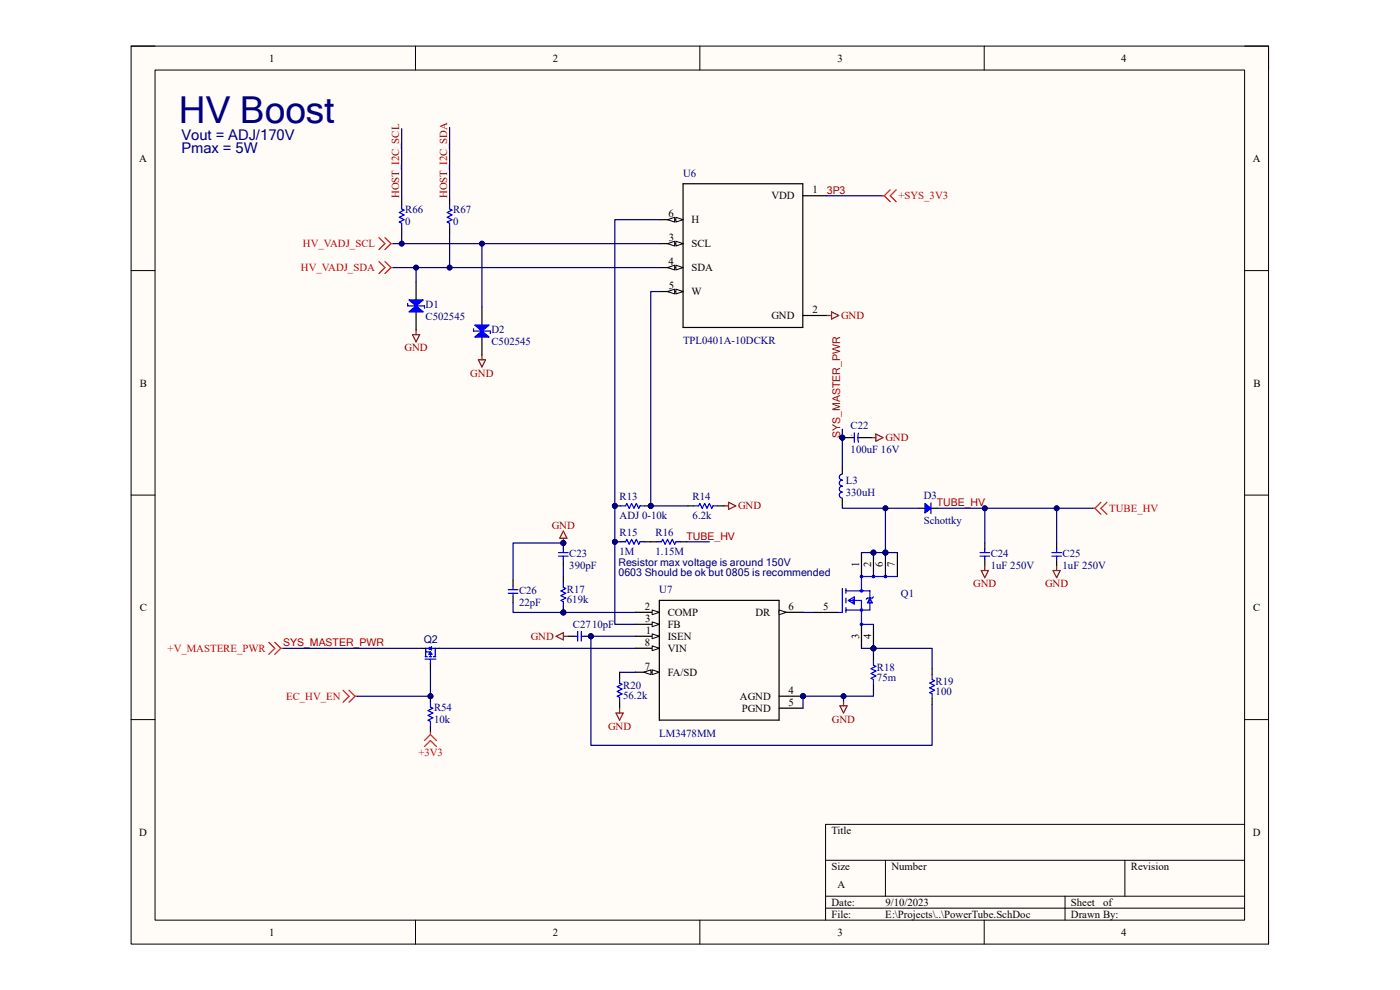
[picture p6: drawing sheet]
<svg xmlns="http://www.w3.org/2000/svg" width="297mm" height="210mm" viewBox="0 0 297 210" stroke-linecap="round" stroke-linejoin="round" font-family="sans-serif">
<path d="M27.8 9.8h241.3v190.5h-241.3z" fill-rule="evenodd" fill="#fffcf8"/>
<path d="M27.8 9.8h241.3v190.5h-241.3z" fill="none" stroke="#000" stroke-width=".21"/>
<path d="M32.9 14.9h231.1v180.3h-231.1z" fill-rule="evenodd" fill="#fffcf8"/>
<g fill="none" stroke="#000" stroke-width=".21">
<path d="M27.8 9.8h5.1M32.9 14.9h231.1v180.3h-231.1zM88.1 9.8v5.1M148.5 9.8v5.1M208.8 9.8v5.1M264 9.8h5.1v5.1M27.8 57.4h5.1M264 57.4h5.1M27.8 105h5.1M264 105h5.1M27.8 152.7h5.1M264 152.7h5.1"/>
<path d="M264 174.9h-88.9v20.3M88.1 195.2v5.1M148.5 195.2v5.1M175.1 182.5h88.9M175.1 190.1h88.9M175.1 192.7h88.9M187.8 182.5v7.6M208.8 195.2v5.1M225.9 190.1v5.1M238.6 182.5v7.6M269.1 195.2v5.1"/>
</g>
<circle cx="170.4" cy="147.7" r=".51" fill="#000080"/>
<circle cx="170.4" cy="147.7" r=".51" fill="none" stroke="#000080" stroke-width=".21"/>
<path d="M139.9 127.4h25.4v25.4h-25.4zM165.3 150.2h5.1M165.3 147.7h5.1" fill="none" stroke="#000" stroke-width=".25"/>
<circle cx="170.4" cy="147.7" r=".51" fill="#000080"/>
<circle cx="170.4" cy="147.7" r=".51" fill="none" stroke="#000080" stroke-width=".21"/>
<path d="M165.3 129.9h5.1" fill="none" stroke="#000" stroke-width=".25"/>
<path d="M165.3 129.4l1.5 .5-1.5 .5z" fill="#f8fcff"/>
<path d="M165.3 129.4l1.5 .5-1.5 .5z" fill="none" stroke="#000" stroke-width=".21"/>
<path d="M134.8 142.6h5.1" fill="none" stroke="#000" stroke-width=".25"/>
<path d="M138.4 142.1l1.5 .5-1.5 .5z" fill="#f8fcff"/>
<path d="M138.4 142.1l1.5 .5-1.5 .5z" fill="none" stroke="#000" stroke-width=".21"/>
<path d="M136.6 142.6l1.5-.5v1z" fill="#f8fcff"/>
<path d="M136.6 142.6l1.5-.5v1z" fill="none" stroke="#000" stroke-width=".21"/>
<path d="M134.8 137.5h5.1" fill="none" stroke="#000" stroke-width=".25"/>
<path d="M138.4 137l1.5 .5-1.5 .5z" fill="#f8fcff"/>
<path d="M138.4 137l1.5 .5-1.5 .5z" fill="none" stroke="#000" stroke-width=".21"/>
<path d="M134.8 135h5.1" fill="none" stroke="#000" stroke-width=".25"/>
<path d="M138.4 134.5l1.5 .5-1.5 .5z" fill="#f8fcff"/>
<path d="M138.4 134.5l1.5 .5-1.5 .5z" fill="none" stroke="#000" stroke-width=".21"/>
<path d="M134.8 132.4h5.1" fill="none" stroke="#000" stroke-width=".25"/>
<path d="M138.4 131.9l1.5 .5-1.5 .5z" fill="#f8fcff"/>
<path d="M138.4 131.9l1.5 .5-1.5 .5z" fill="none" stroke="#000" stroke-width=".21"/>
<path d="M134.8 129.9h5.1" fill="none" stroke="#000" stroke-width=".25"/>
<path d="M138.4 129.4l1.5 .5-1.5 .5z" fill="#f8fcff"/>
<path d="M138.4 129.4l1.5 .5-1.5 .5z" fill="none" stroke="#000" stroke-width=".21"/>
<circle cx="119.5" cy="129.9" r=".51" fill="#000080"/>
<circle cx="119.5" cy="129.9" r=".51" fill="none" stroke="#000080" stroke-width=".21"/>
<path d="M119.5 128.7v1.2" fill="none" stroke="#000" stroke-width=".25"/>
<circle cx="119.5" cy="129.9" r=".51" fill="#000080"/>
<circle cx="119.5" cy="129.9" r=".51" fill="none" stroke="#000080" stroke-width=".21"/>
<path d="M119.5 122.3v1.3" fill="none" stroke="#000" stroke-width=".25"/>
<path d="M119.5 123.6v1l.5 .2-1 .5 1 .6-1 .5 1 .5-1 .5 .5 .2v1.1" fill="none" stroke="#00f" stroke-width=".25"/>
<circle cx="119.5" cy="115.2" r=".51" fill="#000080"/>
<circle cx="119.5" cy="115.2" r=".51" fill="none" stroke="#000080" stroke-width=".21"/>
<path d="M119.5 115.2v1.3M119.5 118.7v1.3" fill="none" stroke="#000" stroke-width=".25"/>
<circle cx="119.5" cy="115.2" r=".51" fill="#000080"/>
<circle cx="119.5" cy="115.2" r=".51" fill="none" stroke="#000080" stroke-width=".21"/>
<path d="M118.5 117.2h2M118.5 118h2M119.5 116.5v.7M119.5 118v.7M107.8 125.1h2.1M107.8 125.9h2.1M108.8 124.3v.8M108.8 125.9v.7" fill="none" stroke="#00f" stroke-width=".25"/>
<path d="M108.8 123.1v1.2M108.8 126.6v1.3" fill="none" stroke="#000" stroke-width=".25"/>
<path d="M119.5 112.6l.8 1.6h-1.5zM119.5 114.2v1" fill="none" stroke="#800000" stroke-width=".25"/>
<circle cx="119.5" cy="115.2" r=".51" fill="#000080"/>
<circle cx="119.5" cy="115.2" r=".51" fill="none" stroke="#000080" stroke-width=".21"/>
<path d="M185.3 138.8v1.3M131.5 142.6v1.3M131.5 149v1.2M185.3 145.2v1.2M197.7 141.9v1.2M197.7 148.2v1.3" fill="none" stroke="#000" stroke-width=".25"/>
<path d="M131.5 143.9v1l.5 .3-1.1 .5 1.1 .5-1.1 .5 1.1 .5-1.1 .5 .6 .3v1M185.3 140.1v1l.5 .3-1 .5 1 .5-1 .5 1 .5-1 .5 .5 .2v1.1M197.7 143.1v1l.6 .3-1.1 .5 1.1 .5-1.1 .5 1.1 .5-1.1 .5 .5 .3v1" fill="none" stroke="#00f" stroke-width=".25"/>
<path d="M130.7 151.3h1.5l-.7 1.5zM131.5 150.2v1.1M178.2 149.7h1.5l-.7 1.6zM179 148.7v1" fill="none" stroke="#800000" stroke-width=".25"/>
<circle cx="125.4" cy="135" r=".51" fill="#000080"/>
<circle cx="125.4" cy="135" r=".51" fill="none" stroke="#000080" stroke-width=".21"/>
<path d="M124.1 135h1.3" fill="none" stroke="#000" stroke-width=".25"/>
<circle cx="125.4" cy="135" r=".51" fill="#000080"/>
<circle cx="125.4" cy="135" r=".51" fill="none" stroke="#000080" stroke-width=".21"/>
<path d="M178.7 99.2v1.3M178.7 105.8v1.3M120.5 135h1.3" fill="none" stroke="#000" stroke-width=".25"/>
<path d="M178.7 100.6a.63 .63 0 0 0-.6 .6 .63 .63 0 0 0 .6 .7 .64 .64 0 0 0-.6 .6 .64 .64 0 0 0 .6 .6 .63 .63 0 0 0-.6 .7 .63 .63 0 0 0 .6 .6 .63 .63 0 0 0-.6 .6 .63 .63 0 0 0 .6 .7M121.8 135h.8M122.6 134v2M123.3 134v2M123.3 135h.8" fill="none" stroke="#00f" stroke-width=".25"/>
<path d="M118 135l1.5-.8v1.5zM119.5 135h1" fill="none" stroke="#800000" stroke-width=".25"/>
<circle cx="178.7" cy="92.8" r=".51" fill="#000080"/>
<circle cx="178.7" cy="92.8" r=".51" fill="none" stroke="#000080" stroke-width=".21"/>
<path d="M195 107.8h1.2M197.5 107.8h1.3" fill="none" stroke="#000" stroke-width=".25"/>
<path d="M196.2 106.8l1.3 1-1.3 1z" fill="#00f"/>
<path d="M196.2 106.8l1.3 1-1.3 1zM197.5 106.7v2.3" fill="none" stroke="#00f" stroke-width=".25"/>
<path d="M231.8 107.8h.5M232.3 107.8l1.3 1.3M233.6 106.6l-1.3 1.2M234.8 106.6l-1.2 1.2 1.2 1.3" fill="none" stroke="#f00" stroke-width=".25"/>
<circle cx="130.4" cy="114.9" r=".51" fill="#000080"/>
<circle cx="130.4" cy="114.9" r=".51" fill="none" stroke="#000080" stroke-width=".21"/>
<path d="M130.4 114.9h1.3" fill="none" stroke="#000" stroke-width=".25"/>
<circle cx="130.4" cy="114.9" r=".51" fill="#000080"/>
<circle cx="130.4" cy="114.9" r=".51" fill="none" stroke="#000080" stroke-width=".21"/>
<path d="M144.9 39h25.4v30.5h-25.4zM170.3 41.5h5.1M139.8 61.8h5.1M170.3 66.9h5.1M136.8 114.9h1.3M145.9 107.3h1.3M152.3 107.3h1.2" fill="none" stroke="#000" stroke-width=".25"/>
<path d="M131.7 114.9h1l.3-.5 .5 1 .5-1 .5 1 .5-1 .5 1 .3-.5h1M147.2 107.3h1l.3-.5 .5 1 .5-1 .5 1 .5-1 .5 1 .3-.5h1" fill="none" stroke="#00f" stroke-width=".25"/>
<path d="M153.5 107.3h1.1M154.6 106.6l1.5 .7-1.5 .8z" fill="none" stroke="#800000" stroke-width=".25"/>
<path d="M143.4 61.3l1.5 .5-1.5 .6z" fill="#f8fcff"/>
<path d="M143.4 61.3l1.5 .5-1.5 .6z" fill="none" stroke="#000" stroke-width=".21"/>
<path d="M141.6 61.8l1.5-.5v1.1z" fill="#f8fcff"/>
<path d="M141.6 61.8l1.5-.5v1.1z" fill="none" stroke="#000" stroke-width=".21"/>
<path d="M139.8 56.8h5.1" fill="none" stroke="#000" stroke-width=".25"/>
<path d="M143.4 56.3l1.5 .5-1.5 .5z" fill="#f8fcff"/>
<path d="M143.4 56.3l1.5 .5-1.5 .5z" fill="none" stroke="#000" stroke-width=".21"/>
<path d="M141.6 56.8l1.5-.5v1z" fill="#f8fcff"/>
<path d="M141.6 56.8l1.5-.5v1z" fill="none" stroke="#000" stroke-width=".21"/>
<path d="M139.8 51.7h5.1" fill="none" stroke="#000" stroke-width=".25"/>
<path d="M143.4 51.2l1.5 .5-1.5 .5z" fill="#f8fcff"/>
<path d="M143.4 51.2l1.5 .5-1.5 .5z" fill="none" stroke="#000" stroke-width=".21"/>
<path d="M141.6 51.7l1.5-.5v1z" fill="#f8fcff"/>
<path d="M141.6 51.7l1.5-.5v1z" fill="none" stroke="#000" stroke-width=".21"/>
<path d="M139.8 46.6h5.1" fill="none" stroke="#000" stroke-width=".25"/>
<path d="M143.4 46.1l1.5 .5-1.5 .5z" fill="#f8fcff"/>
<path d="M143.4 46.1l1.5 .5-1.5 .5z" fill="none" stroke="#000" stroke-width=".21"/>
<path d="M141.6 46.6l1.5-.5v1z" fill="#f8fcff"/>
<path d="M141.6 46.6l1.5-.5v1z" fill="none" stroke="#000" stroke-width=".21"/>
<circle cx="130.4" cy="107.3" r=".51" fill="#000080"/>
<circle cx="130.4" cy="107.3" r=".51" fill="none" stroke="#000080" stroke-width=".21"/>
<circle cx="138.1" cy="107.3" r=".51" fill="#000080"/>
<circle cx="138.1" cy="107.3" r=".51" fill="none" stroke="#000080" stroke-width=".21"/>
<path d="M130.4 107.3h1.3" fill="none" stroke="#000" stroke-width=".25"/>
<circle cx="130.4" cy="107.3" r=".51" fill="#000080"/>
<circle cx="130.4" cy="107.3" r=".51" fill="none" stroke="#000080" stroke-width=".21"/>
<path d="M136.8 107.3h1.3" fill="none" stroke="#000" stroke-width=".25"/>
<circle cx="138.1" cy="107.3" r=".51" fill="#000080"/>
<circle cx="138.1" cy="107.3" r=".51" fill="none" stroke="#000080" stroke-width=".21"/>
<path d="M131.7 107.3h1l.3-.5 .5 1 .5-1 .5 1 .5-1 .5 1 .3-.5h1M139.3 114.9h1l.3-.5 .5 1 .5-1 .5 1 .5-1 .5 1 .3-.5h1" fill="none" stroke="#00f" stroke-width=".25"/>
<path d="M80.4 50.4l1.3 1.3-1.3 1.3M80.4 55.5l1.3 1.3-1.3 1.2M81.7 50.4l1.2 1.3M81.7 55.5l1.2 1.3M82.9 51.7l-1.2 1.3M82.9 51.7h.5M82.9 56.8l-1.2 1.2M82.9 56.8h.5" fill="none" stroke="#f00" stroke-width=".25"/>
<path d="M175.4 66.9h1M176.4 66.2l1.5 .7-1.5 .8z" fill="none" stroke="#800000" stroke-width=".25"/>
<path d="M138.1 114.9h1.2M144.4 114.9h1.3" fill="none" stroke="#000" stroke-width=".25"/>
<circle cx="185.3" cy="117.2" r=".51" fill="#000080"/>
<circle cx="185.3" cy="117.2" r=".51" fill="none" stroke="#000080" stroke-width=".21"/>
<circle cx="185.3" cy="137.5" r=".51" fill="#000080"/>
<circle cx="185.3" cy="137.5" r=".51" fill="none" stroke="#000080" stroke-width=".21"/>
<circle cx="187.8" cy="117.2" r=".51" fill="#000080"/>
<circle cx="187.8" cy="117.2" r=".51" fill="none" stroke="#000080" stroke-width=".21"/>
<g fill="none" stroke="#00f" stroke-width=".25">
<path d="M178.7 124.8v5.1h-1M179.5 124.8v1.1M179.5 126.9v1M179.5 128.9v1M179.5 125.3h5v4.1h-5M180 127.4l1.2-.8v1.5zM180.2 127.4h2.6v5.1h2.5M181 127.1v.8M184.5 126.9l.5 1h-1zM185.3 126.6l-.3 .3h-1l-.2 .2M190.4 122.3h-7.6v3"/>
<circle cx="182.8" cy="129.4" r=".25"/>
<circle cx="182.8" cy="125.3" r=".25"/>
<circle cx="182.8" cy="122.3" r=".25"/>
<circle cx="182.8" cy="132.5" r=".25"/>
<circle cx="185.3" cy="122.3" r=".25"/>
<circle cx="187.8" cy="122.3" r=".25"/>
</g>
<path d="M182.8 117.2v5.1M185.3 117.2v5.1M172.6 129.9h5.1M182.8 132.5v5" fill="none" stroke="#000" stroke-width=".25"/>
<circle cx="185.3" cy="117.2" r=".51" fill="#000080"/>
<circle cx="185.3" cy="117.2" r=".51" fill="none" stroke="#000080" stroke-width=".21"/>
<path d="M185.3 132.5v5" fill="none" stroke="#000" stroke-width=".25"/>
<circle cx="185.3" cy="137.5" r=".51" fill="#000080"/>
<circle cx="185.3" cy="137.5" r=".51" fill="none" stroke="#000080" stroke-width=".21"/>
<path d="M187.8 117.2v5.1" fill="none" stroke="#000" stroke-width=".25"/>
<circle cx="187.8" cy="117.2" r=".51" fill="#000080"/>
<circle cx="187.8" cy="117.2" r=".51" fill="none" stroke="#000080" stroke-width=".21"/>
<path d="M190.4 117.2v5.1" fill="none" stroke="#000" stroke-width=".25"/>
<path d="M184.8 92.8h1M185.8 92.1l1.5 .7-1.5 .8z" fill="none" stroke="#800000" stroke-width=".25"/>
<circle cx="178.7" cy="92.8" r=".51" fill="#000080"/>
<circle cx="178.7" cy="92.8" r=".51" fill="none" stroke="#000080" stroke-width=".21"/>
<path d="M178.7 92.8h2.5" fill="none" stroke="#000" stroke-width=".25"/>
<circle cx="178.7" cy="92.8" r=".51" fill="#000080"/>
<circle cx="178.7" cy="92.8" r=".51" fill="none" stroke="#000080" stroke-width=".21"/>
<path d="M102.2 65.2v3.8M102.2 71.5v3.8M182.3 92.8h2.5" fill="none" stroke="#000" stroke-width=".25"/>
<path d="M181.2 91.8v2.1M182 92.8l.1 1M182 92.8h.3M182.1 91.9l-.1 .9" fill="none" stroke="#00f" stroke-width=".25"/>
<path d="M187.1 41.5h.5M187.6 41.5l1.3 1.3M188.9 40.3l-1.3 1.2M190.1 40.3l-1.2 1.2 1.2 1.3" fill="none" stroke="#f00" stroke-width=".25"/>
<path d="M100.7 71.5l1.5-1.3 1.6 1.3z" fill="#00f"/>
<path d="M100.7 71.5l1.5-1.3 1.6 1.3z" fill="none" stroke="#00f" stroke-width=".25"/>
<path d="M100.7 69h3.1l-1.6 1.2z" fill="#00f"/>
<path d="M100.5 69.7v.5h3.5v.5M100.7 69h3.1l-1.6 1.2z" fill="none" stroke="#00f" stroke-width=".25"/>
<path d="M87.5 71h1.5l-.7 1.5zM88.3 70v1M101.5 76.3h1.5l-.8 1.6zM102.2 75.3v1" fill="none" stroke="#800000" stroke-width=".25"/>
<path d="M88.3 59.8v3.8M88.3 66.2v3.8" fill="none" stroke="#000" stroke-width=".25"/>
<path d="M86.7 66.2l1.6-1.3 1.5 1.3z" fill="#00f"/>
<path d="M86.7 66.2l1.6-1.3 1.5 1.3z" fill="none" stroke="#00f" stroke-width=".25"/>
<path d="M86.7 63.6h3.1l-1.5 1.3z" fill="#00f"/>
<path d="M86.5 64.4v.5h3.5v.5M86.7 63.6h3.1l-1.5 1.3zM207.9 117.2h2M207.9 118h2M208.9 116.5v.7M208.9 118v.7M223.1 117.2h2.1M223.1 118h2.1M224.2 116.5v.7M224.2 118v.7" fill="none" stroke="#00f" stroke-width=".25"/>
<path d="M72.8 146.4l1.2 1.3-1.2 1.3M74 146.4l1.3 1.3M75.3 147.7l-1.3 1.3M75.3 147.7h.5" fill="none" stroke="#f00" stroke-width=".25"/>
<path d="M208.9 115.2v1.3M208.9 118.7v1.3M224.2 115.2v1.3M224.2 118.7v1.3" fill="none" stroke="#000" stroke-width=".25"/>
<path d="M208.2 121h1.5l-.8 1.6zM208.9 120v1M223.4 121h1.5l-.7 1.6zM224.2 120v1" fill="none" stroke="#800000" stroke-width=".25"/>
<circle cx="91.3" cy="147.7" r=".51" fill="#000080"/>
<circle cx="91.3" cy="147.7" r=".51" fill="none" stroke="#000080" stroke-width=".21"/>
<path d="M91.3 147.7v1.3" fill="none" stroke="#000" stroke-width=".25"/>
<circle cx="91.3" cy="147.7" r=".51" fill="#000080"/>
<circle cx="91.3" cy="147.7" r=".51" fill="none" stroke="#000080" stroke-width=".21"/>
<path d="M85.2 42v1.3M85.2 48.4v1.3M95.4 42v1.3M95.4 48.4v1.3M91.3 154.1v1.2" fill="none" stroke="#000" stroke-width=".25"/>
<path d="M85.2 43.3v1l.5 .3-1 .5 1 .5-1 .5 1 .5-1 .5 .5 .3v1M95.4 43.3v1l.5 .3-1 .5 1 .5-1 .5 1 .5-1 .5 .5 .3v1M91.3 149v1l.5 .2-1 .5 1 .6-1 .5 1 .5-1 .5 .5 .2v1.1" fill="none" stroke="#00f" stroke-width=".25"/>
<path d="M134.8 129.9h-15.3" fill="none" stroke="#000080" stroke-width=".25"/>
<circle cx="119.5" cy="129.9" r=".51" fill="#000080"/>
<circle cx="119.5" cy="129.9" r=".51" fill="none" stroke="#000080" stroke-width=".21"/>
<path d="M108.8 127.9v2h10.7M119.5 120v2.3" fill="none" stroke="#000080" stroke-width=".25"/>
<circle cx="119.5" cy="129.9" r=".51" fill="#000080"/>
<circle cx="119.5" cy="129.9" r=".51" fill="none" stroke="#000080" stroke-width=".21"/>
<path d="M119.5 115.2h-10.7v7.9" fill="none" stroke="#000080" stroke-width=".25"/>
<circle cx="119.5" cy="115.2" r=".51" fill="#000080"/>
<circle cx="119.5" cy="115.2" r=".51" fill="none" stroke="#000080" stroke-width=".21"/>
<path d="M170.4 147.7v2.5" fill="none" stroke="#000080" stroke-width=".25"/>
<circle cx="170.4" cy="147.7" r=".51" fill="#000080"/>
<circle cx="170.4" cy="147.7" r=".51" fill="none" stroke="#000080" stroke-width=".21"/>
<path d="M134.8 142.6h-3.3M170.4 147.7h8.6v1" fill="none" stroke="#000080" stroke-width=".25"/>
<circle cx="170.4" cy="147.7" r=".51" fill="#000080"/>
<circle cx="170.4" cy="147.7" r=".51" fill="none" stroke="#000080" stroke-width=".21"/>
<circle cx="179" cy="147.7" r=".51" fill="#000080"/>
<circle cx="179" cy="147.7" r=".51" fill="none" stroke="#000080" stroke-width=".21"/>
<path d="M185.3 146.4v1.3h-6.3" fill="none" stroke="#000080" stroke-width=".25"/>
<circle cx="179" cy="147.7" r=".51" fill="#000080"/>
<circle cx="179" cy="147.7" r=".51" fill="none" stroke="#000080" stroke-width=".21"/>
<path d="M139.8 46.6h-9.4v85.8h4.4" fill="none" stroke="#000080" stroke-width=".25"/>
<circle cx="130.4" cy="114.9" r=".51" fill="#000080"/>
<circle cx="130.4" cy="114.9" r=".51" fill="none" stroke="#000080" stroke-width=".21"/>
<circle cx="130.4" cy="107.3" r=".51" fill="#000080"/>
<circle cx="130.4" cy="107.3" r=".51" fill="none" stroke="#000080" stroke-width=".21"/>
<path d="M138.1 107.3h7.8" fill="none" stroke="#000080" stroke-width=".25"/>
<circle cx="138.1" cy="107.3" r=".51" fill="#000080"/>
<circle cx="138.1" cy="107.3" r=".51" fill="none" stroke="#000080" stroke-width=".21"/>
<path d="M139.8 61.8h-1.7v45.5" fill="none" stroke="#000080" stroke-width=".25"/>
<circle cx="138.1" cy="107.3" r=".51" fill="#000080"/>
<circle cx="138.1" cy="107.3" r=".51" fill="none" stroke="#000080" stroke-width=".21"/>
<path d="M175.4 41.5h11.7M91.3 141.9v5.8h-15.5" fill="none" stroke="#000080" stroke-width=".25"/>
<circle cx="91.3" cy="147.7" r=".51" fill="#000080"/>
<circle cx="91.3" cy="147.7" r=".51" fill="none" stroke="#000080" stroke-width=".21"/>
<path d="M145.7 114.9h4.8M125.4 135h9.4M170.4 129.9h2.2" fill="none" stroke="#000080" stroke-width=".25"/>
<circle cx="125.4" cy="135" r=".51" fill="#000080"/>
<circle cx="125.4" cy="135" r=".51" fill="none" stroke="#000080" stroke-width=".21"/>
<path d="M125.4 135v23.1h72.3v-8.6" fill="none" stroke="#000080" stroke-width=".25"/>
<circle cx="125.4" cy="135" r=".51" fill="#000080"/>
<circle cx="125.4" cy="135" r=".51" fill="none" stroke="#000080" stroke-width=".21"/>
<path d="M102.2 51.7v13.5" fill="none" stroke="#000080" stroke-width=".25"/>
<circle cx="102.2" cy="51.7" r=".51" fill="#000080"/>
<circle cx="102.2" cy="51.7" r=".51" fill="none" stroke="#000080" stroke-width=".21"/>
<path d="M88.3 56.8v3" fill="none" stroke="#000080" stroke-width=".25"/>
<circle cx="88.3" cy="56.8" r=".51" fill="#000080"/>
<circle cx="88.3" cy="56.8" r=".51" fill="none" stroke="#000080" stroke-width=".21"/>
<path d="M178.7 91.1v8.1" fill="none" stroke="#000080" stroke-width=".25"/>
<circle cx="178.7" cy="92.8" r=".51" fill="#000080"/>
<circle cx="178.7" cy="92.8" r=".51" fill="none" stroke="#000080" stroke-width=".21"/>
<path d="M208.9 107.8v7.4" fill="none" stroke="#000080" stroke-width=".25"/>
<circle cx="208.9" cy="107.8" r=".51" fill="#000080"/>
<circle cx="208.9" cy="107.8" r=".51" fill="none" stroke="#000080" stroke-width=".21"/>
<path d="M182.8 117.2h7.6" fill="none" stroke="#000080" stroke-width=".25"/>
<circle cx="185.3" cy="117.2" r=".51" fill="#000080"/>
<circle cx="185.3" cy="117.2" r=".51" fill="none" stroke="#000080" stroke-width=".21"/>
<circle cx="187.8" cy="117.2" r=".51" fill="#000080"/>
<circle cx="187.8" cy="117.2" r=".51" fill="none" stroke="#000080" stroke-width=".21"/>
<path d="M182.8 137.5h2.5" fill="none" stroke="#000080" stroke-width=".25"/>
<circle cx="185.3" cy="137.5" r=".51" fill="#000080"/>
<circle cx="185.3" cy="137.5" r=".51" fill="none" stroke="#000080" stroke-width=".21"/>
<path d="M185.3 137.5v1.3" fill="none" stroke="#000080" stroke-width=".25"/>
<circle cx="185.3" cy="137.5" r=".51" fill="#000080"/>
<circle cx="185.3" cy="137.5" r=".51" fill="none" stroke="#000080" stroke-width=".21"/>
<path d="M185.3 137.5h12.4v4.4" fill="none" stroke="#000080" stroke-width=".25"/>
<circle cx="185.3" cy="137.5" r=".51" fill="#000080"/>
<circle cx="185.3" cy="137.5" r=".51" fill="none" stroke="#000080" stroke-width=".21"/>
<path d="M187.8 107.8v9.4" fill="none" stroke="#000080" stroke-width=".25"/>
<circle cx="187.8" cy="107.8" r=".51" fill="#000080"/>
<circle cx="187.8" cy="107.8" r=".51" fill="none" stroke="#000080" stroke-width=".21"/>
<circle cx="187.8" cy="117.2" r=".51" fill="#000080"/>
<circle cx="187.8" cy="117.2" r=".51" fill="none" stroke="#000080" stroke-width=".21"/>
<path d="M178.7 107.1v.7h16.3" fill="none" stroke="#000080" stroke-width=".25"/>
<circle cx="187.8" cy="107.8" r=".51" fill="#000080"/>
<circle cx="187.8" cy="107.8" r=".51" fill="none" stroke="#000080" stroke-width=".21"/>
<path d="M198.8 107.8h33" fill="none" stroke="#000080" stroke-width=".25"/>
<circle cx="208.9" cy="107.8" r=".51" fill="#000080"/>
<circle cx="208.9" cy="107.8" r=".51" fill="none" stroke="#000080" stroke-width=".21"/>
<circle cx="224.2" cy="107.8" r=".51" fill="#000080"/>
<circle cx="224.2" cy="107.8" r=".51" fill="none" stroke="#000080" stroke-width=".21"/>
<path d="M224.2 107.8v7.4" fill="none" stroke="#000080" stroke-width=".25"/>
<circle cx="224.2" cy="107.8" r=".51" fill="#000080"/>
<circle cx="224.2" cy="107.8" r=".51" fill="none" stroke="#000080" stroke-width=".21"/>
<path d="M83.4 56.8h56.4" fill="none" stroke="#000080" stroke-width=".25"/>
<circle cx="88.3" cy="56.8" r=".51" fill="#000080"/>
<circle cx="88.3" cy="56.8" r=".51" fill="none" stroke="#000080" stroke-width=".21"/>
<circle cx="95.4" cy="56.8" r=".51" fill="#000080"/>
<circle cx="95.4" cy="56.8" r=".51" fill="none" stroke="#000080" stroke-width=".21"/>
<path d="M85.2 49.7v2" fill="none" stroke="#000080" stroke-width=".25"/>
<circle cx="85.2" cy="51.7" r=".51" fill="#000080"/>
<circle cx="85.2" cy="51.7" r=".51" fill="none" stroke="#000080" stroke-width=".21"/>
<path d="M83.4 51.7h56.4" fill="none" stroke="#000080" stroke-width=".25"/>
<circle cx="85.2" cy="51.7" r=".51" fill="#000080"/>
<circle cx="85.2" cy="51.7" r=".51" fill="none" stroke="#000080" stroke-width=".21"/>
<circle cx="102.2" cy="51.7" r=".51" fill="#000080"/>
<circle cx="102.2" cy="51.7" r=".51" fill="none" stroke="#000080" stroke-width=".21"/>
<path d="M95.4 49.7v7.1" fill="none" stroke="#000080" stroke-width=".25"/>
<circle cx="95.4" cy="56.8" r=".51" fill="#000080"/>
<circle cx="95.4" cy="56.8" r=".51" fill="none" stroke="#000080" stroke-width=".21"/>
<path d="M85.2 27.3v14.7M95.4 27v15" fill="none" stroke="#000080" stroke-width=".25"/>
<path d="M57 136.3l1.3 1.2-1.3 1.3M58.3 136.3l1.3 1.2M59.6 137.5l-1.3 1.3M59.6 137.5h.5" fill="none" stroke="#f00" stroke-width=".25"/>
<path d="M91.3 140.6v1.3" fill="none" stroke="#000" stroke-width=".25"/>
<path d="M90.2 139.8h2.3M90.2 139.3h.5M90.3 137.8v1.5M91.1 139.3h.5M91.3 138.3v1M91.3 139.8v1M92 139.3h.5M92.3 137.5v1.8" fill="none" stroke="#00f" stroke-width=".25"/>
<path d="M91.1 137.5l.5-.3v.7z" fill="#00f"/>
<path d="M91.1 137.5l.5-.3v.7z" fill="none" stroke="#00f" stroke-width=".21"/>
<path d="M91.1 137.3v.5M91.1 137.5h-.8v.8h1M91.6 137.5h.7" fill="none" stroke="#00f" stroke-width=".25"/>
<path d="M89.4 137.5h.9M92.3 137.5h.9" fill="none" stroke="#000" stroke-width=".25"/>
<path d="M91.3 138.3l.4 .5h-.8z" fill="#00f"/>
<path d="M91.3 138.3l.4 .5h-.8z" fill="none" stroke="#00f" stroke-width=".21"/>
<path d="M60.1 137.5h29.3M134.8 137.5h-41.6" fill="none" stroke="#000080" stroke-width=".25"/>
<path d="M90 158.4l1.3-1.3 1.3 1.3M91.3 155.8l-1.3 1.3M91.3 155.8l1.3 1.3M91.3 155.3v.5" fill="none" stroke="#f00" stroke-width=".25"/>
<text font-size="7.9" fill="#000080" x="38" y="26.2">HV Boost</text>
<g font-size="3.1" fill="#000080">
<text x="38.5" y="29.7">Vout = ADJ/170V</text>
<text x="38.5" y="32.5">Pmax = 5W</text>
</g>
<g font-size="2.3">
<text x="57.1" y="13.1">1</text>
<text x="117.3" y="13.1">2</text>
<text x="177.7" y="13.1">3</text>
<text x="237.9" y="13.1">4</text>
<text x="29.5" y="34.4">A</text>
<text x="265.8" y="34.4">A</text>
<text x="172.3" y="41">1</text>
<text x="141.8" y="46.1">6</text>
<text x="146.7" y="47.4">H</text>
<text x="163.7" y="42.3">VDD</text>
<text x="141.9" y="51.2">3</text>
<text x="146.7" y="52.5">SCL</text>
<text x="141.8" y="56.3">4</text>
<text x="146.7" y="57.5">SDA</text>
<text x="141.9" y="61.3">5</text>
<text x="146.7" y="62.6">W</text>
<text x="163.7" y="67.7">GND</text>
<text x="172.3" y="66.4">2</text>
<text x="29.6" y="82">B</text>
<text x="265.9" y="82">B</text>
<text x="182.2" y="120.3" transform="rotate(-90 182.2 120.3)">1</text>
<text x="184.8" y="120.3" transform="rotate(-90 184.8 120.3)">2</text>
<text x="187.3" y="120.3" transform="rotate(-90 187.3 120.3)">6</text>
<text x="189.9" y="120.3" transform="rotate(-90 189.9 120.3)">7</text>
<text x="29.6" y="129.6">C</text>
<text x="136.8" y="129.4">2</text>
<text x="136.9" y="132">3</text>
<text x="141.6" y="130.7">COMP</text>
<text x="160.3" y="130.7">DR</text>
<text x="167.3" y="129.4">6</text>
<text x="174.7" y="129.4">5</text>
<text x="265.9" y="129.6">C</text>
<text x="136.8" y="137">8</text>
<text x="137" y="134.5">1</text>
<text x="141.6" y="135.8">ISEN</text>
<text x="141.6" y="133.2">FB</text>
<text x="182.2" y="135.5" transform="rotate(-90 182.2 135.5)">3</text>
<text x="184.8" y="135.6" transform="rotate(-90 184.8 135.6)">4</text>
<text x="136.8" y="142.1">7</text>
<text x="141.6" y="143.4">FA/SD</text>
<text x="141.6" y="138.3">VIN</text>
<text x="157" y="148.5">AGND</text>
<text x="167.3" y="149.7">5</text>
<text x="167.3" y="147.2">4</text>
<text x="157.4" y="151">PGND</text>
<text x="29.5" y="177.2">D</text>
<text x="176.4" y="176.9">Title</text>
<text x="265.8" y="177.2">D</text>
<text x="176.4" y="184.5">Size</text>
<text x="189.1" y="184.5">Number</text>
<text x="239.9" y="184.5">Revision</text>
<text x="177.7" y="188.3">A</text>
<text x="176.4" y="192.2">Date:</text>
<text x="176.4" y="194.7">File:</text>
<text x="187.8" y="194.7">E:\Projects\..\PowerTube.SchDoc</text>
<text x="187.8" y="192.2">9/10/2023</text>
<text x="227.2" y="192.2">Sheet</text>
<text x="227.2" y="194.7">Drawn By:</text>
<text x="234.1" y="192.2">of</text>
<text x="57.1" y="198.5">1</text>
<text x="117.3" y="198.5">2</text>
<text x="177.7" y="198.5">3</text>
<text x="237.9" y="198.5">4</text>
</g>
<g font-size="2.3" fill="#000080">
<text x="144.9" y="37.5">U6</text>
<text x="86" y="45.1">R66</text>
<text x="86" y="47.6">0</text>
<text x="96.1" y="45.1">R67</text>
<text x="96.1" y="47.6">0</text>
<text x="90.3" y="65.4">D1</text>
<text x="90.3" y="67.9">C502545</text>
<text x="104.3" y="70.7">D2</text>
<text x="104.3" y="73.3">C502545</text>
<text x="144.9" y="73">TPL0401A-10DCKR</text>
<text x="180.5" y="91.1">C22</text>
<text x="180.5" y="96.1">100uF 16V</text>
<text x="131.4" y="106">R13</text>
<text x="146.9" y="106">R14</text>
<text x="179.5" y="102.6">L3</text>
<text x="179.5" y="105.2">330uH</text>
<text x="196" y="105.9">D3</text>
<text x="131.4" y="113.7">R15</text>
<text x="131.4" y="110.1">ADJ 0-10k</text>
<text x="139.1" y="113.7">R16</text>
<text x="146.9" y="110.1">6.2k</text>
<text x="196" y="111.1">Schottky</text>
<text x="120.8" y="118.2">C23</text>
<text x="131.4" y="117.7">1M</text>
<text x="139.1" y="117.7">1.15M</text>
<text x="210.2" y="118.2">C24</text>
<text x="225.4" y="118.2">C25</text>
<text x="120.3" y="125.9">R17</text>
<text x="120.8" y="120.8">390pF</text>
<text x="139.9" y="125.9">U7</text>
<text x="210.2" y="120.8">1uF 250V</text>
<text x="225.4" y="120.8">1uF 250V</text>
<text x="110.1" y="126.1">C26</text>
<text x="110.1" y="128.7">22pF</text>
<text x="120.3" y="127.9">619k</text>
<text x="191.1" y="126.6">Q1</text>
<text x="121.5" y="133.2">C2710pF</text>
<text x="186.1" y="142.4">R18</text>
<text x="132.2" y="146.2">R20</text>
<text x="132.2" y="148.2">56.2k</text>
<text x="186.1" y="144.4">75m</text>
<text x="198.5" y="145.4">R19</text>
<text x="198.5" y="147.4">100</text>
<text x="92.1" y="150.7">R54</text>
<text x="92.1" y="153.3">10k</text>
<text x="139.9" y="156.3">LM3478MM</text>
</g>
<g font-size="2.3" fill="#800000">
<text x="84.7" y="42" transform="rotate(-90 84.7 42)">HOST_I2C_SCL</text>
<text x="94.9" y="42" transform="rotate(-90 94.9 42)">HOST_I2C_SDA</text>
<text x="178.4" y="67.7">GND</text>
<text x="85.8" y="74.5">GND</text>
<text x="99.8" y="79.9">GND</text>
<text x="187.8" y="93.6">GND</text>
<text x="117.1" y="112.1">GND</text>
<text x="156.6" y="108.1">GND</text>
<text x="206.5" y="124.6">GND</text>
<text x="221.7" y="124.6">GND</text>
<text x="112.6" y="135.8">GND</text>
<text x="129" y="154.8">GND</text>
<text x="176.5" y="153.3">GND</text>
</g>
<g font-size="2.3" fill="#f00">
<text x="190.6" y="42.3">+SYS_3V3</text>
<text x="64.3" y="52.5">HV_VADJ_SCL</text>
<text x="63.8" y="57.5">HV_VADJ_SDA</text>
<text x="235.3" y="108.6">TUBE_HV</text>
<text x="35.6" y="138.3">+V_MASTERE_PWR</text>
<text x="60.7" y="148.5">EC_HV_EN</text>
<text x="88.8" y="160.4">+3V3</text>
</g>
<g font-size="2.2" fill="#800000">
<text x="175.4" y="41.1">3P3</text>
<text x="178.2" y="92.8" transform="rotate(-90 178.2 92.8)">SYS_MASTER_PWR</text>
<text x="198.8" y="107.4">TUBE_HV</text>
<text x="145.7" y="114.5">TUBE_HV</text>
<text x="60.1" y="137.1">SYS_MASTER_PWR</text>
</g>
<g font-size="2.2" fill="#000080">
<text x="131.2" y="120.1">Resistor max voltage is around 150V</text>
<text x="131.2" y="122.1">0603 Should be ok but 0805 is recommended</text>
<text x="89.9" y="136.3">Q2</text>
</g>
<text font-size=".9" fill="#f00" x="180.5" y="92.6">+</text>
</svg>
